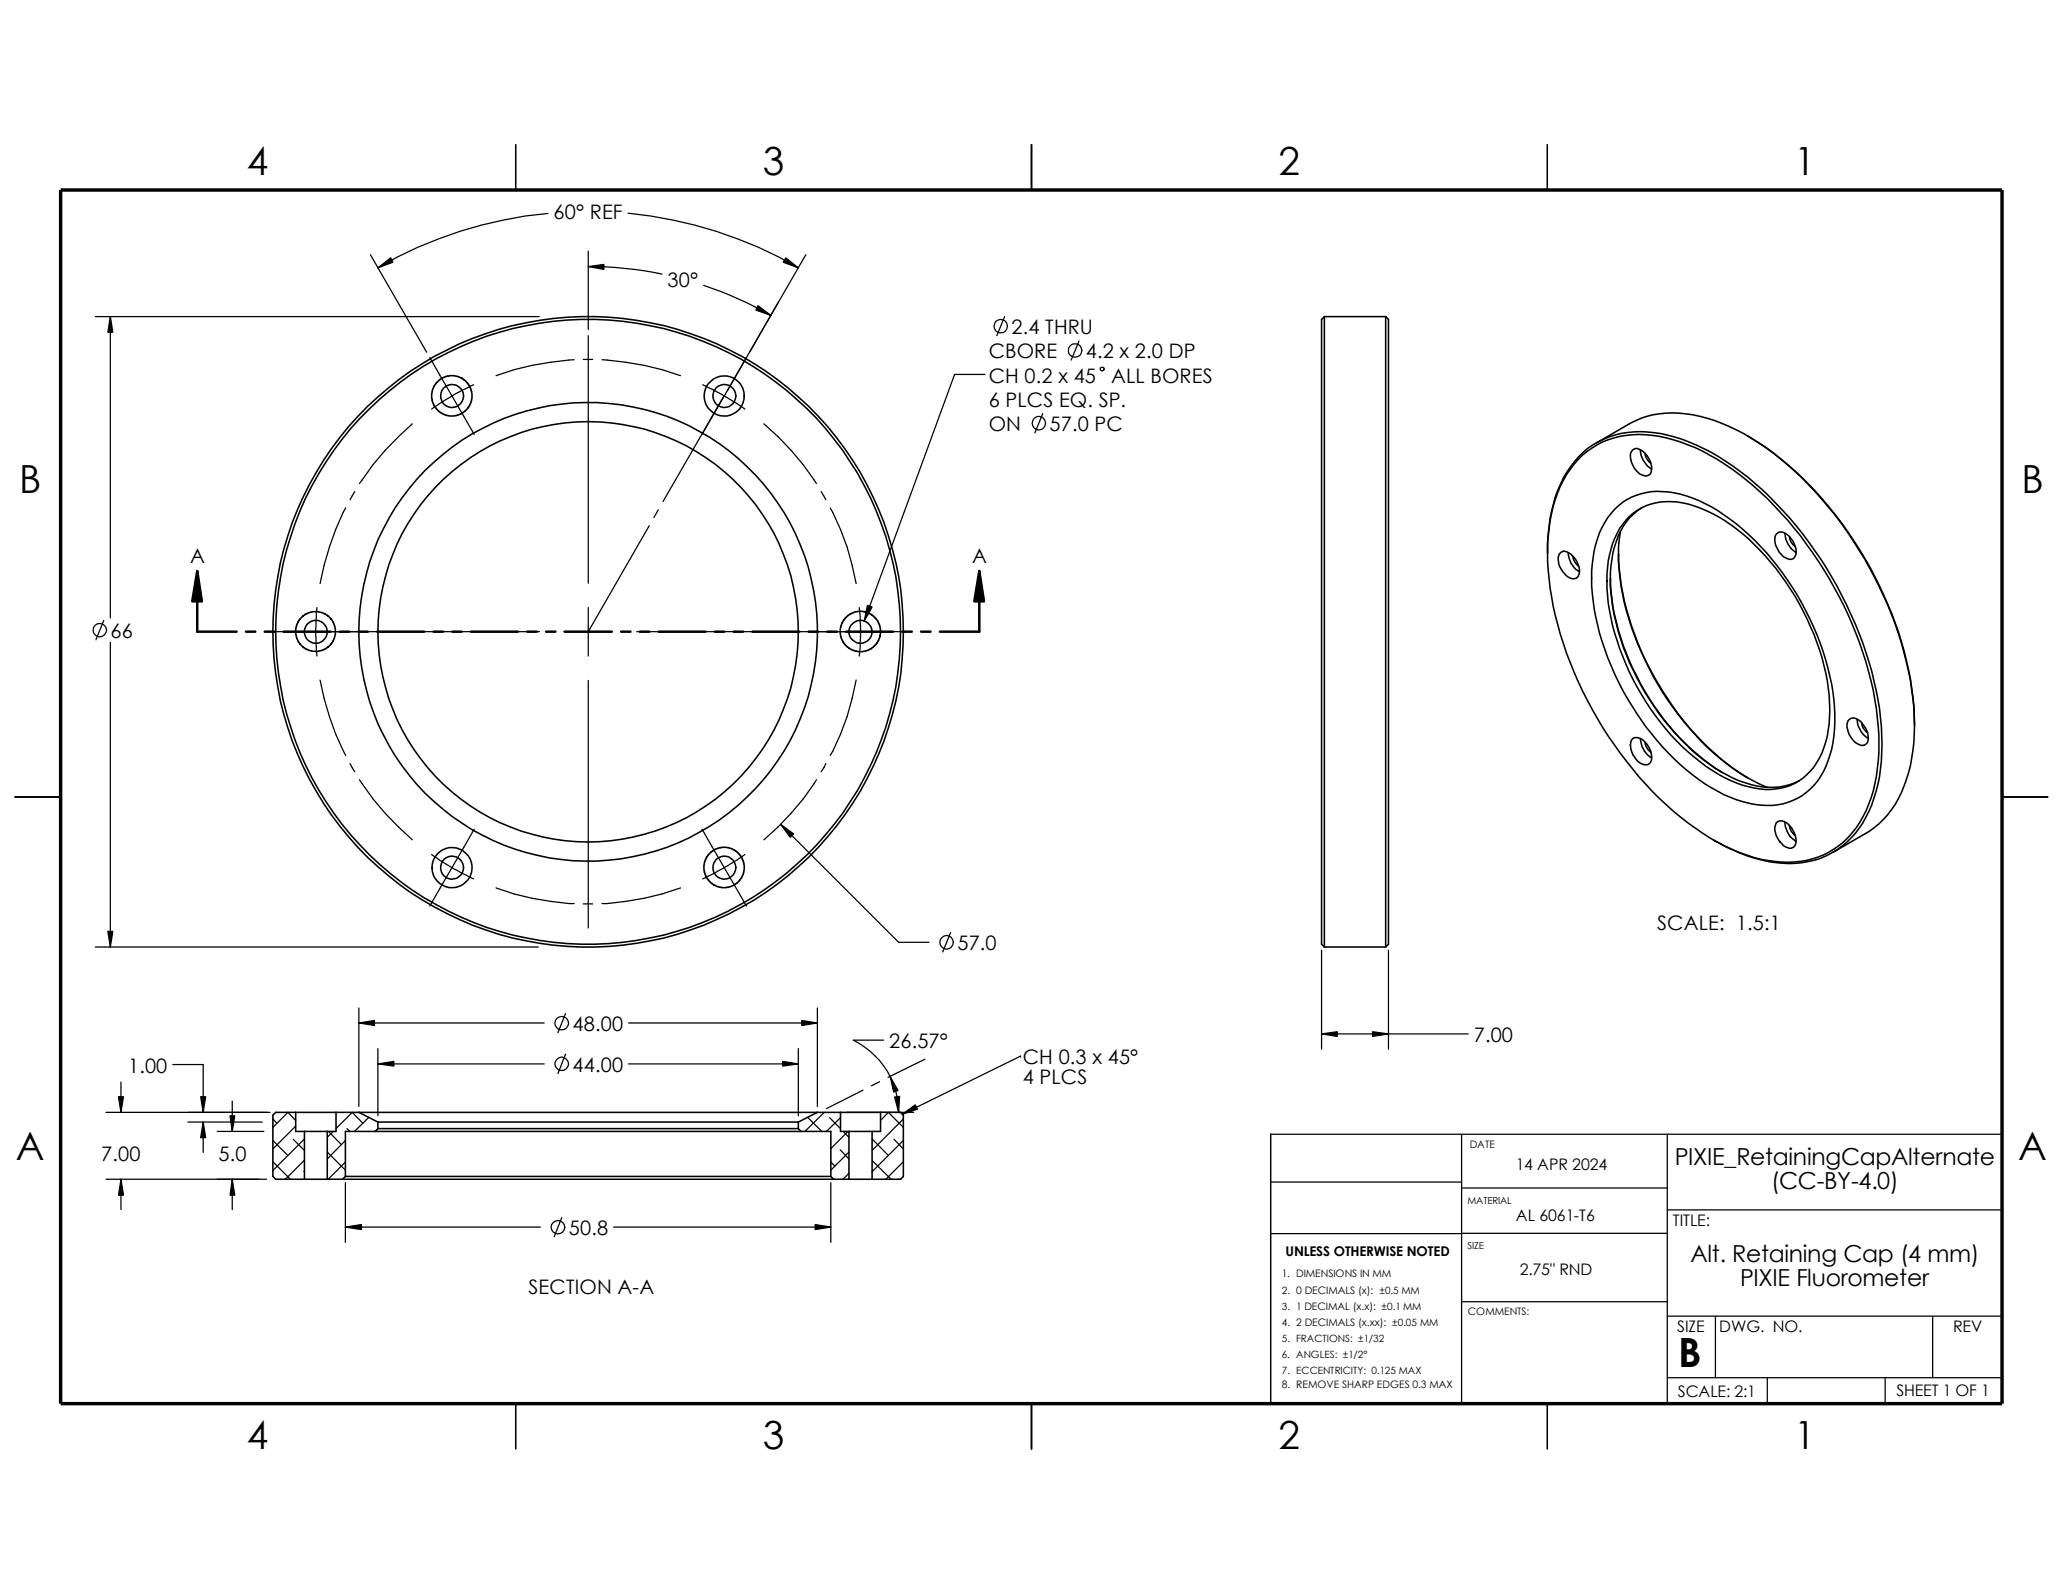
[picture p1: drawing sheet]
<svg xmlns="http://www.w3.org/2000/svg" width="279mm" height="216mm" viewBox="0 0 279 216" stroke-linecap="round" stroke-linejoin="round" font-family="sans-serif">
<g fill="none" stroke="#000" stroke-width=".17">
<path d="M50.2 34.5l7.6 13.2M51.2 36.3l1.7-1.4 .3 .6zM74.2 28.9a55.8 55.8 0 0 0-23 7.4M79.7 36.1l2.1-.3v.7zM79.7 36.1a50 50 0 0 1 10 1M79.7 34v10.6M85 28.9a56.6 56.6 0 0 1 23.1 7.4M95.3 38.7a52.6 52.6 0 0 1 9.1 4M106.4 34.9l1.7 1.4-2-.8zM109.1 34.5l-7.6 13.2M12.9 42.9h60.1M14.9 42.9l.4 2.1h-.7z"/>
<path d="M14.9 42.9v40.8M55.8 57.4a39.4 39.4 0 0 0-7.1 8.1M58.2 48.4l6 10.4M64.1 52.1a35.4 35.4 0 0 0-5.6 3.3M77.8 48.7a40.2 40.2 0 0 0-10.6 2.2M79 48.7h1.3M79.7 45.5v33.5M81.5 48.7a40 40 0 0 1 10.7 2.2M95.2 52.1a38.5 38.5 0 0 1 5.7 3.3M98 53.6l-8.2 14.3M101.1 48.4l-6 10.4M102.7 41.4l1.7 1.3-2-.7z"/>
<path d="M103.5 57.4a37.7 37.7 0 0 1 7.1 8.1M105.4 40.9l-6.9 12M133.4 50.7h-4.1l-12.2 33.4M136.1 42.9l-1.1 2.6M141.2 56l-1 2.6M146.1 46.2l-1 2.6M46.8 68.8a35.5 35.5 0 0 0-3.5 10.2M48 66.6l-.6 1.1M87.9 71.2l-8.2 14.4M89.2 69l-.6 1.1M111.2 66.6l.6 1.1M112.4 68.8a33 33 0 0 1 3.6 10.2"/>
<path d="M14.1 84l-1.1 2.7M14.9 87v41.3M36.8 85.6h36.3M42.9 82.3l-.1 2.9 .1 3.7M43.3 92.1a37 37 0 0 0 3.5 10.2M76.4 85.6h6.5M79.7 82.3v6.6M79.7 92.2v33.5M86.2 85.6h36.4M116 92.1a32.3 32.3 0 0 1-3.6 10.2M116.4 82.3l.1 2.5v2.8l-.1 1.3M117.5 82l.6 .2-1 1.9z"/>
<path d="M47.4 103.4l.6 1.1M48.7 105.6a36.6 36.6 0 0 0 7.1 8.1M58.5 115.7l2.7 1.8M61.2 117.5l2.9 1.5M61.2 117.5l-3 5.2M64.2 112.3l-3 5.2M95.1 112.3l6 10.4M100.9 115.7a38.5 38.5 0 0 1-5.7 3.3M105.7 111.7l1.8 1.2-.5 .5zM105.7 111.7l16 15.9h4.1M110.6 105.6a34 34 0 0 1-7.1 8.1M111.8 103.4l-.6 1.1"/>
<path d="M12.9 128.3h60M14.6 126.2h.7l-.4 2.1zM48.6 138.6l2.1-.4v.7zM48.6 136.5v13.4M48.6 138.6h25.1M67.2 120.3a35.1 35.1 0 0 0 10.6 2.1M76.6 137.3l-1 2.6M79 122.4h1.3M85.1 138.6h25.6M92.2 120.3a35.8 35.8 0 0 1-10.7 2.1M108.6 138.2l2.1 .4-2.1 .3zM110.7 136.5v13.4"/>
<path d="M128.7 126.3l-1 2.6M179 128.7v13.4M185.9 139.7l2.1 .3-2.1 .4zM188 128.7v13.4M14.4 150.7h22.2M14.4 159.7h21.7M16 148.5h.7l-.3 2.2zM16.4 159.7l.3 2.2h-.7zM16.4 146.6v4.1M16.4 159.7v4.1M23.4 144.2h4.1v6.5M25.4 152h10.1"/>
<path d="M27.2 148.5h.7l-.4 2.2zM27.5 152l.4 2.1h-.7zM27.5 152v4.1M29.4 153.2h6.3M31.2 151.1h.6l-.3 2.1zM31.5 159.7l.3 2.2h-.6zM31.5 149.1v4.1M31.5 159.7v4.1M37 157.4l2.3 2.3M37 154.5l2 2M37 151.6l.5 .5M39.7 154.3l1.5 1.5"/>
<path d="M40 151.8l-1-1.1-2 2M40 152.5l-3 3.1M41.1 158.7h.1M41.2 154.3l-4.2 4.2M41.2 157.1l-2.5 2.6M44.3 156l2.5 2.5M44.5 153.2l1.7 1.8M45.1 153.2l-.8 .9M46.8 154.5l-2.5 2.5M46.8 157.4l-2.4 2.3M47 152.9l.4 .3M49.1 152.1l-1.4-1.4-2.2 2.2"/>
<path d="M50 151.3l-2 1.9M51.2 144.1l2.1-.3v.6zM51.2 144.1h22.5M51.2 142v9.1M76.6 142.8l-1 2.6M85.1 144.1h23M106 143.8l2.1 .3-2.1 .3zM108.1 142v9.1M109.4 151.3l1.9 1.9M111.6 150.7l-2.6 2.5M112.4 151.4l1.4 1.5M112.5 157.4l.6 .5"/>
<path d="M113.8 155.7l1.2 1.3M113.8 151.4l-1.9 1.8M114.2 153.2l.8 .9M114.6 150.7h9.1M114.9 153.2l-2.4 2.4M115 156l-2.5 2.5M115 158.9l-.8 .8M116.9 147.7l-5 2.5M118.1 154.3l2.2 2.2M118.2 157.2l2.5 2.5M119.1 146.5l-1.1 .6M119.3 151.8l1-1.1 2 2"/>
<path d="M119.7 140.9h-4.1a10.9 10.9 0 0 1 6.1 9.8M120.6 145.8l1 1.9-.6 .2zM121.1 154.3l1.2 1.3M121.2 148.6l.6-.1-.1 2.2zM122.2 150.9l1.8-1.3 .2 .6zM122.3 151.6l-4.2 4.2M122.3 154.5l-4.2 4.2M122.3 157.4l-2.3 2.3M125.3 143.5l-5 2.4M138.2 143h.1M138.2 143l-16 7.9M179 140l2.1-.3v.7z"/>
<path d="M179 140h19.8M198 153.6v36.5M225.8 153.6v36.5M271.1 153.6h-99v36.5M46.8 166.2l2.1-.3v.6zM46.8 166.2h26.4M46.8 160.2v8.1M76.1 164.9l-1 2.6M83.1 166.2h29.4M110.4 165.9l2.1 .3-2.1 .3zM112.5 160.2v8.1M172.1 160.1h25.9"/>
<path d="M172.1 167.1h25.9M198 160.9h27.8M198 167h27.8M198 176.3h27.8M225.8 163.9h45.3M225.8 178.3h45.3M232.3 178.3v8.3M261.7 178.3v8.3M225.8 186.6h45.3M239.4 186.6v3.5M255.3 186.6v3.5"/>
<circle cx="135.5" cy="44.2" r=".91"/>
<circle cx="140.7" cy="57.3" r=".91"/>
<circle cx="145.6" cy="47.5" r=".92"/>
<circle cx="149.3" cy="50" r=".25"/>
<circle cx="13.5" cy="85.3" r=".91"/>
<circle cx="76.1" cy="138.6" r=".91"/>
<circle cx="128.2" cy="127.6" r=".91"/>
<circle cx="76.1" cy="144.1" r=".91"/>
<circle cx="75.6" cy="166.2" r=".91"/>
</g>
<g fill="none" stroke="#000" stroke-width=".21">
<path d="M69.8 19.6v6.1M139.7 19.6v6.1M209.5 19.6v6.1M62.6 51.2l.7 .7 .5 1 .1 1-.3 1.1-.7 .8-1 .5h-1l-1.1-.3-.7-.7-.6-.9v-1.1l.3-1.1 .7-.7 1-.5 1-.1 .7 .2 .4 .2M179.4 42.9v85.4M179.4 42.9l-.4 .4v84.6l.4 .4M179.4 42.9h8.3M187.7 42.9v85.4M187.7 42.9l.3 .4v84.6l-.3 .4M216.2 60l4.4-2.6a12.8 12.8 0 0 1 9.6-1 28.3 28.3 0 0 1 11.9 6.5 52.6 52.6 0 0 1 16.6 29.3 29.1 29.1 0 0 1-.2 12.4 13.1 13.1 0 0 1-5.9 8.3l-4.4 2.5M236.6 59a45.4 45.4 0 0 1 15.9 16.6 47.4 47.4 0 0 1 6.7 20.1l.1 2.6M209.6 74.9a20.6 20.6 0 0 1 2.6-11 11.5 11.5 0 0 1 11.7-5.3 25.1 25.1 0 0 1 11.8 5.3 51.8 51.8 0 0 1 18.1 28.3 32.3 32.3 0 0 1 .5 14 15.2 15.2 0 0 1-4.2 7.9 11.6 11.6 0 0 1-9.6 2.7 22.6 22.6 0 0 1-8.5-3.1"/>
<path d="M211.2 75a.86 .86 0 0 1 1.3-.1 2.81 2.81 0 0 1 1.3 3.1 .93 .93 0 0 1-1.5 .1 2.84 2.84 0 0 1-1.2-2.9zM212.4 74.8a2.98 2.98 0 0 0 1.5 2.6M213 75.3l.3 .8 .5 .6M213.7 62.2a11.8 11.8 0 0 1 11-3.1 26.3 26.3 0 0 1 11.8 5.9 51.7 51.7 0 0 1 17.6 31 26.8 26.8 0 0 1-.7 12.1 12.2 12.2 0 0 1-7.1 8 15.3 15.3 0 0 1-10.8-.7 37.2 37.2 0 0 1-14.4-11.3 51.2 51.2 0 0 1-11.2-24.5 26 26 0 0 1 1.1-12.9 13.2 13.2 0 0 1 2.7-4.5zM218.1 78.3a31.1 31.1 0 0 0 4.1 14.4 31.6 31.6 0 0 0 11.1 11.9M218.7 69a8.7 8.7 0 0 1 8.1-2.2 20.5 20.5 0 0 1 9.3 4.9 37.8 37.8 0 0 1 12.3 23.1 17.4 17.4 0 0 1-1.5 9.8 8.6 8.6 0 0 1-10 4.2 22.7 22.7 0 0 1-10.9-6.8 37.8 37.8 0 0 1-10.2-20.6 17.9 17.9 0 0 1 1.2-9.9 9.5 9.5 0 0 1 1.7-2.5zM219.2 75a35.3 35.3 0 0 0 4.7 16.4 36.5 36.5 0 0 0 12.8 14M219.4 72.1a27.7 27.7 0 0 0 1.5 12.8 40.4 40.4 0 0 0 12.9 18.5l.9 .7a24.2 24.2 0 0 0 4.7 2.5M220.7 69.9a8.5 8.5 0 0 1 8.8-1.4 22.8 22.8 0 0 1 9.6 6.8 34.9 34.9 0 0 1 8.5 17.9 16.1 16.1 0 0 1-1.2 9.5 7.6 7.6 0 0 1-8.1 4.1 17.2 17.2 0 0 1-8.8-4.2 34.6 34.6 0 0 1-11.7-20.9 17.3 17.3 0 0 1 .9-8.8 8.2 8.2 0 0 1 2-3zM221.1 61a.77 .77 0 0 1 1.1 0 2.65 2.65 0 0 1 1.3 3.2 1.28 1.28 0 0 1-1.8-.4 3 3 0 0 1-.8-2.5zM222.2 60.9a3.2 3.2 0 0 0 1.5 2.6M222.3 68.8a8.8 8.8 0 0 0-3.6 5.3 20.3 20.3 0 0 0 .2 10.4 35.2 35.2 0 0 0 11.9 18.5 15.9 15.9 0 0 0 8.7 3.6 8.3 8.3 0 0 0 4.1-.8"/>
<path d="M222.8 61.4l.3 .8 .5 .5M240.5 72.4a.93 .93 0 0 1 1.5 0 3 3 0 0 1 1.2 2.9 .84 .84 0 0 1-1.4 .2 2.95 2.95 0 0 1-1.3-3.1zM241.7 72.2a3.2 3.2 0 0 0 1.5 2.6M242.4 72.7a1.71 1.71 0 0 0 .8 1.3M41.4 83.2l1-.4 1.1 .1 .9 .5 .7 .8 .3 1-.1 1.1-.4 .9-.8 .7-1 .3-1.1-.1-.9-.4-.7-.8-.4-1 .1-1.1 .5-.9 .5-.5 .3-.2M250.4 97.5a1.22 1.22 0 0 1 1.8 .5 2.52 2.52 0 0 1 .7 2.7 .9 .9 0 0 1-1.3 .1 2.81 2.81 0 0 1-1.3-3.1zM251.5 97.4a3.3 3.3 0 0 0 1.5 2.6M252.1 97.9a1.71 1.71 0 0 0 .8 1.3M2 107.9h6.2M96.7 119.9l-.8-.7-.5-1-.1-1 .4-1.1 .7-.7 .9-.5 1.1-.1 1 .3 .8 .7 .5 1 .1 1-.3 1.1-.7 .7-1 .5-1.1 .1-1-.3M221 100.2a1.18 1.18 0 0 1 1.8 .3 2.63 2.63 0 0 1 .8 2.7 1.11 1.11 0 0 1-1.8-.1 2.6 2.6 0 0 1-.8-2.9zM222.2 100a3.3 3.3 0 0 0 1.5 2.7"/>
<path d="M222.8 100.5l.1 .6 .7 .8M240.6 111.4a1.25 1.25 0 0 1 1.8 .5 2.59 2.59 0 0 1 .7 2.7 1.07 1.07 0 0 1-1.8-.3 2.56 2.56 0 0 1-.7-2.9zM241.7 111.3a3.3 3.3 0 0 0 1.5 2.7M242.4 111.8a1.71 1.71 0 0 0 .8 1.4M271.1 107.9h6.2M179.4 128.3h8.3M37.3 150.7h84.7l.3 .3v8.3l-.3 .4h-84.7l-.3-.4v-8.3zM40 150.7v2.5h5.5v-2.5M41.2 153.2v6.5M44.3 153.2v6.5M46.8 159.3l-.4 .4M46.8 159.3h65.7"/>
<path d="M48.6 150.7l2.6 1.3M50.8 153.2h57.7M50.8 153.2h-4v6.1M51.2 152v.9M51.2 152.9l-.4 .3M51.2 152.9h56.9M51.2 152h56.9M108.1 152.9l.4 .3M108.1 152v.9M108.5 153.2h4v6.1M110.7 150.7l-2.6 1.3M112.5 159.3l.4 .4"/>
<path d="M113.8 150.7v2.5h5.5v-2.5M115 153.2v6.5M118.1 153.2v6.5M69.8 190.1v6.2M139.7 190.1v6.2M209.5 190.1v6.2"/>
<circle cx="61.2" cy="53.6" r="1.56"/>
<circle cx="98.1" cy="53.6" r="2.72"/>
<circle cx="98.1" cy="53.6" r="1.56"/>
<circle cx="42.8" cy="85.6" r="1.55"/>
<circle cx="79.7" cy="85.6" r="31.1"/>
<circle cx="79.7" cy="85.6" r="42.3"/>
<circle cx="79.7" cy="85.6" r="28.5"/>
<circle cx="79.7" cy="85.6" r="42.7"/>
<circle cx="116.5" cy="85.5" r="2.74"/>
<circle cx="116.6" cy="85.6" r="1.55"/>
<circle cx="61.2" cy="117.5" r="2.72"/>
<circle cx="61.2" cy="117.5" r="1.56"/>
<circle cx="98.1" cy="117.5" r="1.56"/>
</g>
<path d="M8.2 25.7h262.9v164.4h-262.9z" fill="none" stroke="#000" stroke-width=".47"/>
<g fill="#000">
<path d="M51.2 36.3l1.7-1.4 .3 .6zM79.7 36.1l2.1-.3v.7zM106.4 34.9l1.7 1.4-2-.8zM14.9 42.9l.4 2.1h-.7zM102.7 41.4l1.7 1.3-2-.7zM26.7 77.3l.6 4.1h-1.3zM132.6 77.3l.7 4.1h-1.3zM117.5 82l.6 .2-1 1.9zM105.7 111.7l1.8 1.2-.5 .5zM14.6 126.2h.7l-.4 2.1zM48.6 138.6l2.1-.4v.7zM108.6 138.2l2.1 .4-2.1 .3z"/>
<path d="M16.4 159.7l.3 2.2h-.7zM16 148.5h.7l-.3 2.2zM27.2 148.5h.7l-.4 2.2zM27.5 152l.4 2.1h-.7zM31.5 159.7l.3 2.2h-.6zM31.2 151.1h.6l-.3 2.1zM51.2 144.1l2.1-.3v.6zM106 143.8l2.1 .3-2.1 .3zM120.6 145.8l1 1.9-.6 .2zM121.2 148.6l.6-.1-.1 2.2zM122.2 150.9l1.8-1.3 .2 .6zM179 140l2.1-.3v.7z"/>
<path d="M185.9 139.7l2.1 .3-2.1 .4zM46.8 166.2l2.1-.3v.6zM110.4 165.9l2.1 .3-2.1 .3z"/>
</g>
<g fill="none" stroke="#000" stroke-width=".34">
<path d="M26.7 77.3l.6 4.1h-1.3zM26.7 77.3v8.3h5.3M132.6 77.3l.7 4.1h-1.3zM132.6 77.3v8.3h-5.3M33.3 85.6h1.3M35.9 85.6h1.2M38.4 85.6h6.3M46 85.6h1.3M48.6 85.6h1.2M51.1 85.6h6.3M58.7 85.6h1.3M61.3 85.6h1.2"/>
<path d="M63.8 85.6h6.3M71.4 85.6h1.3M74 85.6h1.2M76.5 85.6h6.3M84.1 85.6h1.3M86.7 85.6h1.2M89.2 85.6h6.3M96.8 85.6h1.3M99.4 85.6h1.2M101.9 85.6h6.3M109.5 85.6h1.3M112.1 85.6h1.2"/>
<path d="M114.6 85.6h6.3M122.2 85.6h1.3M124.8 85.6h1.2"/>
</g>
<text font-size="5.5" x="227.3" y="185.2">B</text>
<g font-size="5.2">
<text x="33.4" y="23.7">4</text>
<text x="103.3" y="23.7">3</text>
<text x="173.1" y="23.7">2</text>
<text x="243" y="23.7">1</text>
<text x="2.6" y="66.8">B</text>
<text x="273.8" y="66.8">B</text>
<text x="2.2" y="157.2">A</text>
<text x="273.3" y="157.2">A</text>
<text x="33.4" y="196.2">4</text>
<text x="103.3" y="196.2">3</text>
<text x="173.1" y="196.2">2</text>
<text x="243" y="196.2">1</text>
</g>
<g font-size="3.2">
<text x="226.8" y="157.9">PIXIE_RetainingCapAlternate</text>
<text x="239.9" y="161.1">(CC-BY-4.0)</text>
<text x="228.9" y="171">Alt. Retaining Cap (4 mm)</text>
<text x="235.7" y="174.2">PIXIE Fluorometer</text>
</g>
<g font-size="2.7">
<text x="75" y="29.7">60° REF</text>
<text x="90.4" y="38.9">30°</text>
<text x="137" y="45.2">2.4 THRU</text>
<text x="133.9" y="48.5">CBORE</text>
<text x="133.9" y="51.8">CH 0.2 x 45</text>
<text x="147.1" y="48.5">4.2 x 2.0 DP</text>
<text x="150.5" y="51.8">ALL BORES</text>
<text x="133.9" y="55.1">6 PLCS EQ. SP.</text>
<text x="133.9" y="58.4">ON</text>
<text x="142.2" y="58.4">57.0 PC</text>
<text x="25.7" y="76.2">A</text>
<text x="131.7" y="76.2">A</text>
<text x="15" y="86.4">66</text>
<text x="224.5" y="125.9">SCALE: 1.5:1</text>
<text x="129.7" y="128.7">57.0</text>
<text x="77.6" y="139.6">48.00</text>
<text x="120.4" y="142">26.57°</text>
<text x="199.6" y="141.1">7.00</text>
<text x="17.4" y="145.3">1.00</text>
<text x="77.6" y="145.2">44.00</text>
<text x="138.5" y="144.1">CH 0.3 x 45°</text>
<text x="138.5" y="146.8">4 PLCS</text>
<text x="13.7" y="157.3">7.00</text>
<text x="29.6" y="157.3">5.0</text>
<text x="77" y="167.3">50.8</text>
<text x="71.6" y="175.2">SECTION A-A</text>
</g>
<g font-size="2.2">
<text x="205.3" y="158.5">14 APR 2024</text>
<text x="205.3" y="165.3">AL 6061-T6</text>
<text x="226.6" y="166.1">TITLE:</text>
<text x="205.8" y="172.7">2.75&quot; RND</text>
<text x="227.2" y="180.4">SIZE</text>
<text x="232.8" y="180.4">DWG. NO.</text>
<text x="264.5" y="180.5">REV</text>
<text x="227.2" y="189.2">SCALE: 2:1</text>
<text x="256.8" y="189.1">SHEET 1 OF 1</text>
</g>
<text font-size="1.8" x="174.1" y="170.2">UNLESS OTHERWISE NOTED</text>
<g font-size="1.4">
<text x="199.1" y="155.5">DATE</text>
<text x="173.6" y="173">1. DIMENSIONS IN MM</text>
<text x="173.6" y="177.4">3. 1 DECIMAL (x.x): ±0.1 MM</text>
<text x="173.6" y="179.6">4. 2 DECIMALS (x.xx): ±0.05 MM</text>
<text x="173.6" y="175.2">2. 0 DECIMALS (x): ±0.5 MM</text>
<text x="198.8" y="178.1">COMMENTS:</text>
<text x="173.6" y="181.7">5. FRACTIONS: ±1/32</text>
<text x="173.6" y="183.9">6. ANGLES: ±1/2°</text>
<text x="173.6" y="188">8. REMOVE SHARP EDGES 0.3 MAX</text>
<text x="173.6" y="186.1">7. ECCENTRICITY: 0.125 MAX</text>
</g>
<g font-size="1.3">
<text x="198.8" y="163">MATERIAL</text>
<text x="198.8" y="169.2">SIZE</text>
</g>
</svg>
